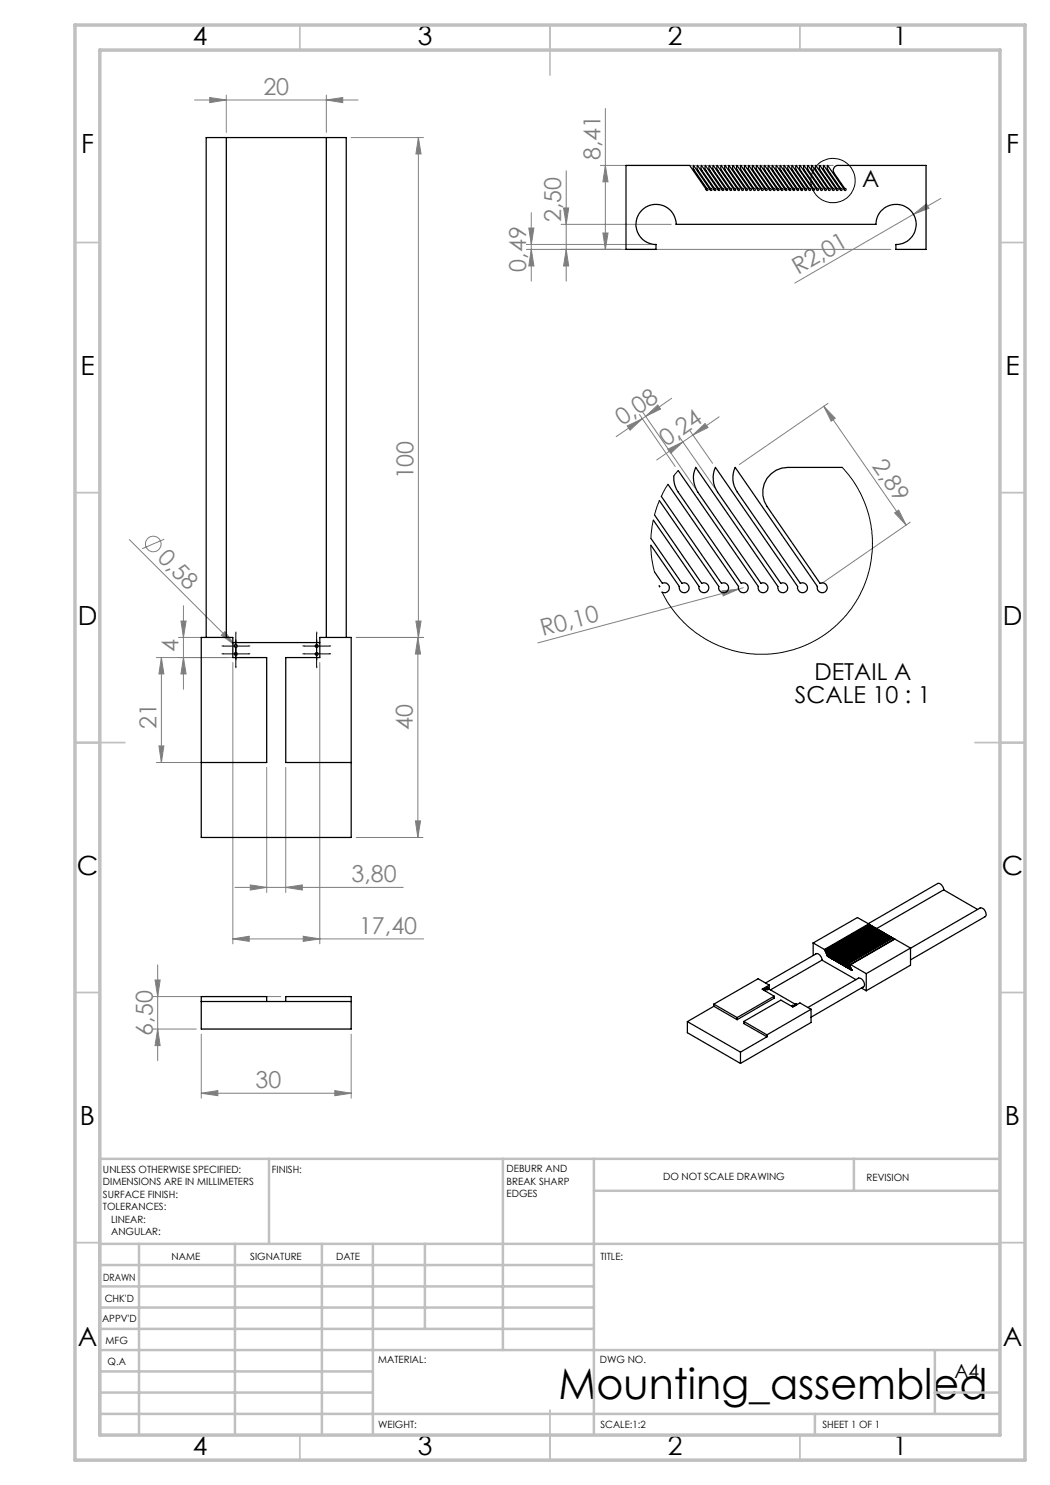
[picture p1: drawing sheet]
<svg xmlns="http://www.w3.org/2000/svg" width="210mm" height="297mm" viewBox="0 0 210 297" stroke-linecap="round" stroke-linejoin="round" font-family="sans-serif">
<g fill="none" stroke="#808080" stroke-width=".2">
<path d="M38.9 20h32.7M41.9 19.5l3.4 .5-3.4 .5zM45.3 19v7.5M65.3 20l3.2-.5v1zM65.3 19v7.5M70.2 27.5h14.5M83.7 27.5v100M83.7 27.5l.5 3.3h-1zM113.2 34.1v22.1M120.1 33.1h46.6M121.1 21.7v28.2M121.1 33.1l.5 3.3h-1z"/>
<path d="M188.2 39.7l-29.2 16.9M105.3 49.9h72.9M105.3 48.9h24.9M105.8 45.6h1l-.5 3.3zM106.3 42.5v13.7M106.3 49.9l.5 3.3h-1zM112.2 44.9h22M112.7 41.6h1l-.5 3.3zM113.2 49.9l.5 3.3h-1zM120.6 46.6h1l-.5 3.3zM182.7 42.9l2.6-2.1 .5 .9zM134.3 79.7l-5.2 3.6"/>
<path d="M125.4 85.2l3-1.5-2.4 2.3zM127.9 82.9l7.1 10.4M128.6 82.4l10.4 15.2M129.1 83.3l2.5-2.3 .5 .8zM129.1 83.3l-5.9 4M133.6 89.8l3-1.4-2.4 2.3zM136 87.6l6.9 10M136.6 88.4l-5.3 3.6M138 86.2l4.5 6.5M138.6 87l2.4-2.3 .6 .8zM138.6 87l-2 1.4M143.8 83.4l-5.2 3.6"/>
<path d="M164.7 81.2l2.3 2.4-.8 .6zM164.7 81.2l16.5 23.8M165.6 80.7l-17.8 12.2M25.9 107.9l21.1 21.1M32.8 107.8l-4.4 1.9M144.4 118.2l3.3-.4-3.1 1.4zM147.7 117.8l-40.1 10.8M148.7 117.5l-1 .3M178.9 102.6l.8-.6 1.5 3zM182 104.5l-17.7 12.2M31.3 131.5h21.1M32.3 131.5l.5 3.3h-1z"/>
<path d="M32.3 131.5v21M35.7 127.5h9.8M36.2 124.2h1l-.5 3.3zM36.7 131.5l.5 3.3h-1zM36.7 121.1v16.8M45 126.3l2 2.7-2.7-2zM46.6 132.5v56.3M47 129l.4 .4M64 132.5v56.3M71.3 127.5h13.4M83.2 124.2h1l-.5 3.3zM83.6 127.5l.5 3.3h-1z"/>
<path d="M83.6 127.5v40M31.3 152.5h21.1M31.8 149.2h1l-.5 3.3zM53.3 153.5v25M57.1 153.5v25M47 177.5h33.6M50.1 177l3.2 .5-3.2 .5zM57.1 177.5l3.4-.5v1zM71.3 167.5h13.3M83.1 164.2h1l-.5 3.3zM30.6 199.3h25.6M31 196h1l-.5 3.3z"/>
<path d="M31.5 193v19.2M46.6 187.8l3.2-.5v1zM46.6 187.8h38.1M60.6 187.3l3.4 .5-3.4 .5zM30.6 205.8h8.7M31.5 205.8l.5 3.3h-1zM40.3 218.6l3.3-.5v1zM40.3 206.8v12.8M40.3 218.6h29.9M67 218.1l3.2 .5-3.2 .5zM70.2 206.8v12.8"/>
<circle cx="30.6" cy="108.8" r="1.56"/>
</g>
<g fill="none" stroke="#000" stroke-width=".2">
<path d="M44.7 130.8h5M44.7 129.2h5M47.2 126.7v6.6M60.9 130.8h4.9M60.9 129.2h4.9M63.3 126.7v6.6"/>
<circle cx="166.6" cy="36.1" r="4.4"/>
</g>
<g fill="none" stroke="#000" stroke-width=".2" stroke-dasharray="15.2 1.3 1.3 1.3">
<path d="M44.7 130.8h-.3M44.7 129.2h-.3M47.2 128.3v-.3M47.2 133.3v.3M47.2 126.7v-.3M47.2 131.7v.3M49.7 130.8h.3M49.7 129.2h.3M60.9 129.2h-.3M60.9 130.8h-.3M63.4 126.7v-.3M63.4 131.7v.3"/>
<path d="M63.4 128.3v-.3M63.4 133.3v.3M65.9 129.2h.2M65.9 130.8h.2"/>
</g>
<g fill="none" stroke="#c0c0c0" stroke-width=".35">
<path d="M60 5v5M110 5v10M160 5v5M15 48.5h5M200 48.5h5M15 98.5h5M200 98.5h5M15 148.5h10M195 148.5h10M15 198.5h5M200 198.5h5M15 248.5h5"/>
<path d="M200 248.5h5M60 287v5M110 282v10M160 287v5"/>
</g>
<g fill="none" stroke="#c0c0c0" stroke-width=".5">
<path d="M53.8 231.8v17M100.6 231.8v38.2M118.8 231.8v55.2M118.8 238.2h81.2M170.8 231.8v6.4M200 231.8h-180v55.2M20 248.8h180M20 257.3h98.8M20 253h98.8M27.8 248.8v38.2M47 248.8v38.2M64.4 248.8v38.2"/>
<path d="M74.6 248.8v38.2M85 248.8v17M20 265.8h98.8M20 261.5h98.8M20 278.5h54.6M20 274.3h54.6M20 270h180M187 278.5h13M187 270v12.8M20 282.8h180M163 282.8v4.2"/>
</g>
<path d="M15 5h190v287h-190zM20 10h180v277h-180z" fill="none" stroke="#c0c0c0" stroke-width=".7"/>
<g fill="#808080">
<path d="M45 126.3l2 2.7-2.7-2z"/>
<path d="M144.4 118.2l3.3-.4-3.1 1.4z"/>
<path d="M182.7 42.9l2.6-2.1 .5 .9z"/>
<path d="M60.6 187.3l3.4 .5-3.4 .5zM46.6 187.8l3.2-.5v1z"/>
<path d="M40.3 218.6l3.3-.5v1zM67 218.1l3.2 .5-3.2 .5zM41.9 19.5l3.4 .5-3.4 .5zM65.3 20l3.2-.5v1z"/>
<path d="M133.6 89.8l3-1.4-2.4 2.3zM138.6 87l2.4-2.3 .6 .8z"/>
<path d="M129.1 83.3l2.5-2.3 .5 .8zM125.4 85.2l3-1.5-2.4 2.3z"/>
<path d="M31.5 205.8l.5 3.3h-1zM31 196h1l-.5 3.3zM83.2 124.2h1l-.5 3.3zM83.7 27.5l.5 3.3h-1zM83.1 164.2h1l-.5 3.3zM83.6 127.5l.5 3.3h-1zM31.8 149.2h1l-.5 3.3zM32.3 131.5l.5 3.3h-1zM36.7 131.5l.5 3.3h-1zM36.2 124.2h1l-.5 3.3z"/>
<path d="M121.1 33.1l.5 3.3h-1zM120.6 46.6h1l-.5 3.3zM105.8 45.6h1l-.5 3.3zM106.3 49.9l.5 3.3h-1zM112.7 41.6h1l-.5 3.3zM113.2 49.9l.5 3.3h-1z"/>
<path d="M164.7 81.2l2.3 2.4-.8 .6zM178.9 102.6l.8-.6 1.5 3z"/>
<path d="M50.1 177l3.2 .5-3.2 .5zM57.1 177.5l3.4-.5v1z"/>
</g>
<g fill="none" stroke="#000" stroke-width=".25">
<path d="M45.3 27.5h-4.1v100M45.3 27.5v100M45.3 27.5h20M65.3 27.5h4v100M65.3 27.5v100M125.2 33.1h12.7l3.3 4.7a.2 .2 0 0 0 .2 .3 .2 .2 0 0 0 .2-.2 .2 .2 0 0 0-.2-.2l-2.7-3.8v-.8l3.3 4.7a.21 .21 0 0 0 .2 .3 .21 .21 0 0 0 .2-.3 .21 .21 0 0 0-.3-.1l-2.5-3.6-.2-.5 .1-.5 3.3 4.7a.2 .2 0 0 0 .1 .3 .2 .2 0 0 0 .3-.1 .2 .2 0 0 0-.1-.3h-.2l-2.5-3.6-.2-.5 .1-.5 3.3 4.7a.21 .21 0 0 0 .2 .3 .21 .21 0 0 0 .2-.3 .21 .21 0 0 0-.3-.1l-2.7-3.9 .1-.7 3.3 4.7a.2 .2 0 0 0 .1 .3 .2 .2 0 0 0 .3-.2 .2 .2 0 0 0-.3-.2l-2.5-3.6-.2-.5 .1-.5 3.3 4.7a.2 .2 0 0 0 .1 .3 .2 .2 0 0 0 .3-.1 .2 .2 0 0 0-.2-.3h-.1l-2.6-3.6-.1-.5 .1-.5 3.2 4.7a.21 .21 0 0 0 .3 .3 .21 .21 0 0 0 .1-.3 .21 .21 0 0 0-.3-.1l-2.6-3.9v-.7l3.4 4.7a.2 .2 0 0 0 .1 .3 .2 .2 0 0 0 .2-.1 .2 .2 0 0 0-.1-.3h-.1l-2.6-3.6-.2-.5 .2-.5 3.2 4.7a.21 .21 0 0 0 .3 .3 .2 .2 0 0 0 0-.4h-.2l-2.5-3.6-.2-.7 .1-.3 3.3 4.8a.21 .21 0 0 0 .3 .2 .21 .21 0 0 0 .1-.3 .21 .21 0 0 0-.3-.1l-2.5-3.6-.2-.4 .1-.6 3.3 4.7a.2 .2 0 0 0 .2 .3 .2 .2 0 0 0 .2-.1 .2 .2 0 0 0-.1-.3h-.2l-2.5-3.6-.2-.5 .1-.5 3.3 4.7a.2 .2 0 0 0 .2 .3 .2 .2 0 0 0 .2-.2l-.1-.2h-.2l-2.5-3.6-.2-.4 .1-.6 3.3 4.8a.21 .21 0 0 0 .2 .2 .21 .21 0 0 0 .2-.3 .21 .21 0 0 0-.3-.1l-2.5-3.6-.2-.5 .1-.5 3.3 4.7a.2 .2 0 0 0 .1 .3 .2 .2 0 0 0 .3-.1 .2 .2 0 0 0-.2-.3h-.1l-2.6-3.6-.1-.5 .1-.5 3.3 4.7a.21 .21 0 0 0 .2 .3 .21 .21 0 0 0 .2-.3 .21 .21 0 0 0-.3-.1l-2.7-3.9 .1-.7 3.2 4.7a.21 .21 0 0 0 .2 .3 .21 .21 0 0 0 .2-.3 .21 .21 0 0 0-.3-.1l-2.5-3.6-.1-.5 .1-.5 3.2 4.7a.2 .2 0 0 0 .2 .3 .2 .2 0 0 0 .2-.1 .2 .2 0 0 0-.1-.3h-.1l-2.6-3.6-.2-.5 .1-.5 3.3 4.7a.21 .21 0 0 0 .2 .3 .21 .21 0 0 0 .2-.3 .21 .21 0 0 0-.3-.1l-2.6-3.9v-.7l3.3 4.7a.2 .2 0 0 0 .2 .3 .2 .2 0 0 0 .2-.1 .2 .2 0 0 0-.1-.3h-.2l-2.5-3.6-.2-.5 .1-.5 3.3 4.7a.21 .21 0 0 0 .3 .3 .2 .2 0 0 0 0-.4h-.2l-2.5-3.6-.2-.7 .1-.3 3.3 4.8a.21 .21 0 0 0 .2 .2 .21 .21 0 0 0 .2-.3 .21 .21 0 0 0-.3-.1l-2.7-3.9 .1-.7 3.3 4.7a.2 .2 0 0 0 .1 .3 .2 .2 0 0 0 .3-.1 .2 .2 0 0 0-.2-.3h-.1l-2.5-3.6-.2-.5 .1-.5 3.3 4.7a.2 .2 0 0 0 .1 .3 .2 .2 0 0 0 .3-.2l-.1-.2h-.2l-2.5-3.6-.2-.4 .1-.6 3.2 4.8a.21 .21 0 0 0 .3 .2 .21 .21 0 0 0 .1-.3 .21 .21 0 0 0-.2-.1l-2.5-3.6-.2-.5v-.5l3.4 4.7a.2 .2 0 0 0 .1 .3 .2 .2 0 0 0 .2-.1 .2 .2 0 0 0-.1-.3h-.1l-2.6-3.6-.1-.5 .1-.5 3.2 4.7a.21 .21 0 0 0 .2 .3 .21 .21 0 0 0 .2-.3 .21 .21 0 0 0-.3-.1l-2.6-3.9v-.7l3.3 4.7a.21 .21 0 0 0 .2 .3 .21 .21 0 0 0 .2-.3 .21 .21 0 0 0-.3-.1l-2.5-3.6-.2-.5 .1-.5 3.3 4.7a.2 .2 0 0 0 .2 .3 .2 .2 0 0 0 .2-.1 .2 .2 0 0 0-.1-.3h-.2l-2.5-3.6-.2-.5 .1-.5 3.3 4.7a.21 .21 0 0 0 .2 .3 .21 .21 0 0 0 .2-.3 .21 .21 0 0 0-.3-.1l-2.6-3.9v-.7l3.3 4.7a.2 .2 0 0 0 .2 .3 .2 .2 0 0 0 .2-.1 .2 .2 0 0 0-.1-.3h-.2l-2.5-3.6-.2-.5 .1-.5 3.3 4.7a.2 .2 0 0 0 .2 .3 .21 .21 0 0 0 .1-.4h-.2l-2.5-3.6-.2-.7 .1-.3 3.3 4.8a.21 .21 0 0 0 .2 .2 .21 .21 0 0 0 .2-.3 .21 .21 0 0 0-.3-.1l-2.7-3.9 .1-.7 3.3 4.7a.2 .2 0 0 0 .1 .3 .2 .2 0 0 0 .3-.1 .2 .2 0 0 0-.2-.3h-.1l-2.6-3.6-.1-.5 .1-.5 3.3 4.7a.2 .2 0 0 0 .1 .3 .2 .2 0 0 0 .2-.2v-.2h-.2l-2.5-3.6-.2-.4v-.6l3.3 4.8a.21 .21 0 0 0 .3 .2 .21 .21 0 0 0 .1-.3 .21 .21 0 0 0-.3-.1l-2.5-3.6-.1-.5v-.5l3.3 4.7a.2 .2 0 0 0 .2 .3 .2 .2 0 0 0 .2-.1 .2 .2 0 0 0-.1-.3h-.2l-2.2-3.3a.98 .98 0 0 1 .9-1.3h17.6v16.8h-6v-1a4 4 0 0 0 4-4 4 4 0 0 0-4-4 4 4 0 0 0-4 4h-40v-.5a4 4 0 0 0-4.3-3.5 4 4 0 0 0-3.7 4.1 4 4 0 0 0 4 3.9v1h-6zM132.3 99.3l12 17.4a1 1 0 0 1 1.4 .7 1 1 0 0 1-1 1.2 1 1 0 0 1-.9-1.3l-11.9-17.2M134.8 95.2v.2a4.9 4.9 0 0 0 .8 3l12.6 18.3a1 1 0 0 1 1.4 .7 1 1 0 0 1-1 1.2 1 1 0 0 1-.9-1.3l-14.1-20.4M168.5 93.5h-10.9a5 5 0 0 0-4.2 7.8l10.6 15.4a1 1 0 0 1 1.4 .7 1 1 0 0 1-1 1.2 1 1 0 0 1-.9-1.3l-16.5-23.8a4.9 4.9 0 0 0 .5 4.9l12.6 18.3a1.01 1.01 0 0 1 1.4 .7 1.01 1.01 0 0 1-1 1.2 1.01 1.01 0 0 1-1-1.3l-16.4-23.8a5.1 5.1 0 0 0 .4 4.9l12.6 18.3a1.01 1.01 0 0 1 1.4 .7 1.01 1.01 0 0 1-1 1.2 1.01 1.01 0 0 1-.9-1.3l-16.5-23.8a5.1 5.1 0 0 0 .5 4.9l12.6 18.3a1 1 0 0 1 1.4 .7 1 1 0 0 1-1 1.2 1 1 0 0 1-.9-1.3l-16.1-23.2M130.2 107.7l6.2 9a1.01 1.01 0 0 1 1.4 .7 1.01 1.01 0 0 1-1 1.2 1.01 1.01 0 0 1-.9-1.3l-5.7-8.3M130.9 114.4l1.6 2.3a.99 .99 0 0 1 1.4 .9 .99 .99 0 0 1-1.5 .8M130.9 103l9.4 13.7a1 1 0 0 1 1.4 .7 1 1 0 0 1-1 1.2 1 1 0 0 1-.9-1.3l-9.1-13.3"/>
<path d="M131.8 117.2l.1 .2M46.6 128.5h17.4M40.3 152.5h13v-21h-6.7v-4h-6.3v40h29.9v-40h-6.2v4h-6.8v21h13M188.7 178a1.19 1.19 0 0 0-1.2-1.3l-13.9 8M188.7 178l-13.4 7.7M188.7 178l6.8 3.9M152.8 197.8v.2M153 197.8v.4M153.3 197.5l.1 .5 .2-.1v-.4M153.3 197.7l-.3 .2M153.6 197.7l5.4 3.1M153.8 197l-1.4 .8 2.4 1.4"/>
<path d="M153.8 197l-2.2-1.2-8.8 5M153.8 197v.8M154.8 199.2v.4l-7.4 4.3M154.8 199.2l-7.4 4.3M162.6 188.6v2.5M162.6 188.6l2.3 1.3M163.2 190.8a1.18 1.18 0 0 1 1.2 1.2l6.8 3.9M163.3 190.7l-10.2 5.9M164.4 192l-10.3 6M164.9 189.9l.6 1.3M165 190l.5 1.2M165 190l.6 1.3"/>
<path d="M165.2 190.1l.4 1.2M165.2 190.1l.5 1.3M165.3 190.1l.5 1.2M165.3 190.1l.6 1.3M165.5 191.2h.1M165.5 190.2l.4 1.2M165.5 190.2l.5 1.3M165.6 191.3h.1M165.6 190.3l.5 1.2M165.6 190.3l.6 1.3M165.7 190.4l.5 1.2M165.7 190.4l.6 1.3"/>
<path d="M165.8 191.3l-.1 .1M165.9 190.5l.4 1.2M165.9 190.5l.5 1.3M165.9 191.4h.1M166 191.5h.1M166 190.5l.5 1.3M166 190.5l.6 1.3M166.2 191.6v.1v-.1M166.2 190.6l.4 1.2M166.2 190.6l.5 1.3M166.2 191.6h.1M166.3 190.7l.5 1.2"/>
<path d="M166.3 190.7l.6 1.3M166.3 191.7h.1M166.4 191.8h.1M166.4 190.8l.5 1.2M166.4 190.8l.6 1.3M166.5 190.8l.5 1.3M166.5 190.8l.6 1.4M166.6 191.8h.1M166.7 191l.4 1.2M166.7 191l.6 1.3M166.8 191.9h-.1M166.8 191l.5 1.2"/>
<path d="M166.8 191l.6 1.3M166.9 192h.1M167 191.1l.4 1.2M167 191.1l.6 1.3M167 192.1h.1M167.1 191.2l.5 1.2M167.1 191.2l.6 1.3M167.1 192.2l.1 .1zM167.1 192.2h.1M167.3 191.3l.4 1.2M167.3 191.3l.6 1.3M167.3 192.2v.1"/>
<path d="M167.4 191.3l.5 1.2M167.4 191.3l.6 1.3M167.4 192.3h.1M167.5 191.4l.5 1.2M167.5 191.4l.6 1.3M167.6 192.4h.1M167.7 191.5l.4 1.2M167.7 191.5l.6 1.3M167.7 192.5h.1M167.8 191.6l.5 1.2M167.8 191.6l.6 1.3M167.9 192.5v.1"/>
<path d="M168 191.7l.4 1.2M168 191.7l.5 1.3M168 192.6h.1M168.1 191.7l.5 1.3M168.1 191.7l.6 1.4M168.1 192.7l.1 .1zM168.1 192.7h.1M168.2 191.8l.5 1.2M168.2 191.8l.6 1.3M168.3 192.8h.1M168.4 191.9l.4 1.2M168.4 191.9l.5 1.3"/>
<path d="M168.4 192.9h.1M168.5 193h.1M168.5 192l.5 1.2M168.5 192l.6 1.3M168.7 192.1l.4 1.2M168.7 192.1l.5 1.3M168.7 193v.1M168.8 192.2l.5 1.2M168.8 192.2l.6 1.3M168.8 193.1h.1M168.9 193.2h.1M168.9 192.2l.5 1.3"/>
<path d="M168.9 192.2l.6 1.3M169.1 193.3l.1 .1zM169.1 192.3l.4 1.2M169.1 192.3l.6 1.3M169.1 193.3h.1M169.2 192.4l.5 1.2M169.2 192.4l.6 1.3M169.3 193.4h-.1M169.4 193.5h.1M169.4 192.5l.4 1.2M169.4 192.5l.5 1.3M169.5 192.5l.5 1.3"/>
<path d="M169.5 192.5l.6 1.3M169.5 193.5h.1M169.6 192.6l.5 1.2M169.6 192.6l.6 1.4M169.7 193.6h.1M169.8 192.7l.4 1.3M169.8 192.7l.6 1.3M169.8 193.7h.1M169.9 193.8h.1M170.1 193.8h.1M170.1 192.9h-.1v.2l.4 .9M170.1 192.9l3.1 1.8"/>
<path d="M170.3 193.9l-.1 .1M170.4 194h.1M171.6 195.7a1.12 1.12 0 0 1 1.1 .5 1.12 1.12 0 0 1-.1 1.2M171.7 195.6l-10.1 5.9M172.3 197.6l.9 .6M172.7 197.3l-10.5 6.1M173.2 194.7v3.5M173.7 184.8l-8.8 5.1M173.7 184.8l.1 .1M173.7 184.8l-2.2-1.3-8.9 5.1M173.9 185v-.1l-8.9 5.1M174.1 185.1l-.1-.1-8.8 5.1"/>
<path d="M174.2 185.2l-.1-.2-8.8 5.1M174.3 185.2v-.1l-8.8 5.1M174.5 185.3l-.1-.1-8.8 5.1M174.6 185.4v-.1l-8.9 5.1M174.8 185.5l-.1-.2-8.8 5.2M174.9 185.6l-.1-.1-8.8 5M175 185.7v-.2l-8.8 5.1M175.2 185.7l-.1-.1-8.8 5.1M175.3 185.8v-.1l-8.9 5.1M175.5 185.9l-.1-.1-8.9 5M175.6 186l-.1-.2-8.8 5.2M175.8 186.1l-.1-.2-8.9 5.1"/>
<path d="M175.9 186.1l-.1-.1-8.8 5.1M176 186.2v-.1l-8.9 5.1M176.1 186.3v-.1l-8.8 5.1M176.3 186.4l-.1-.2-8.8 5.1M176.4 186.4v-.1l-8.9 5.1M176.6 186.5l-.1-.1-8.8 5.1M176.7 186.6v-.1l-8.9 5.1M176.8 186.7v-.1l-8.8 5.1M177 186.8l-.1-.1-8.8 5M177.1 186.9v-.2l-8.9 5.1M177.3 186.9l-.1-.1-8.8 5.1M177.4 187l-.1-.1-8.8 5.1"/>
<path d="M177.6 187.1l-.1-.1-8.8 5.1M177.7 187.2l-.1-.2-8.8 5.2M177.8 187.3v-.2l-8.9 5.1M178 187.3l-.1-.1-8.8 5.1M178.1 187.4l-.1-.1-8.8 5.1M178.3 187.5l-.1-.1-8.8 5.1M178.4 187.6l-.1-.1-8.8 5M178.5 187.7v-.2l-8.9 5.1M178.7 187.9l-.1-.3-8.8 5.1M179 187.8l-9 5.1M179 187.8l-8.9 5.1M179 187.8l3.1 1.8"/>
<path d="M182.1 189.6l13.9-8a1.15 1.15 0 0 1 1 1.7l-14.9 8.7M182.1 189.6l-8.9 5.1M182.1 189.6v3.4l-8.9 5.2M40.3 200.3h29.9M53.3 200.3v-1h-13v6.5h29.9v-6.5h-13.1v1M137.5 204.3l10.6 6.1M137.5 204.3v2.2l10.6 6.2M142.8 201.3l-5.3 3M142.8 201.3l4.6 2.6M142.8 200.8l4.6 2.7M142.8 200.8v.5M147.4 203.5v.4"/>
<path d="M148.1 210.4v2.3M148.8 204.3v.4l4.6 2.7M148.8 204.3l4.6 2.7M153.4 207.4l-5.3 3M153.4 207v.4M158.5 201.1l.3 .1h-.2zM158.5 201.1v.2M158.8 201.1v.2M159 200.8v.4M159.3 200.8v.2M162.2 201.9l-8.8 5.1M162.2 201.9v2.6l-14.1 8.2"/>
<path d="M162.2 201.9l-2.2-1.3-1.4 .8-2.4-1.4-7.4 4.3"/>
<circle cx="47.2" cy="129.2" r=".28"/>
<circle cx="47.2" cy="130.8" r=".28"/>
<circle cx="63.3" cy="130.8" r=".29"/>
<circle cx="63.3" cy="129.2" r=".29"/>
<circle cx="152.9" cy="197.8" r=".13"/>
<circle cx="153.5" cy="197.5" r=".13"/>
<circle cx="159.2" cy="200.8" r=".13"/>
</g>
<path d="M133.6 96.9l-1.3 2.4M135.6 94.1l-.8 1.1M168.5 93.5l.6 .7a22.2 22.2 0 0 1-4.6 33 22.2 22.2 0 0 1-32.1-8.8M130.2 109l.2 3 .5 2.4M130.7 104l-.5 3.7M131.8 117.2l.1 .2M131.9 100.1l-1 2.9" fill="none" stroke="#000" stroke-width=".2"/>
<text font-size="8.5" x="111.7" y="279.7">Mounting_assembled</text>
<g font-size="5.3">
<text x="38.5" y="8.9">4</text>
<text x="83.5" y="8.9">3</text>
<text x="133.6" y="8.9">2</text>
<text x="178.6" y="8.9">1</text>
<text x="16.2" y="30.7">F</text>
<text x="201.2" y="30.7">F</text>
<text x="16.1" y="74.9">E</text>
<text x="201.1" y="74.9">E</text>
<text x="15.5" y="124.9">D</text>
<text x="200.5" y="124.9">D</text>
<text x="15.4" y="174.9">C</text>
<text x="200.4" y="174.9">C</text>
<text x="16" y="224.9">B</text>
<text x="201" y="224.9">B</text>
<text x="15.5" y="269.2">A</text>
<text x="200.5" y="269.2">A</text>
<text x="38.5" y="290.9">4</text>
<text x="83.5" y="290.9">3</text>
<text x="133.6" y="290.9">2</text>
<text x="178.6" y="290.9">1</text>
</g>
<g font-size="4.7" fill="#808080">
<text x="52.7" y="19">20</text>
<text x="120.1" y="32" transform="rotate(-90 120.1 32)">8,41</text>
<text x="112.2" y="44.5" transform="rotate(-90 112.2 44.5)">2,50</text>
<text x="105.3" y="54.3" transform="rotate(-90 105.3 54.3)">0,49</text>
<text x="159.6" y="55.1" transform="rotate(-30 159.6 55.1)">R2,01</text>
<text x="124.5" y="85.2" transform="rotate(-35 124.5 85.2)">0,08</text>
<text x="133.3" y="89.4" transform="rotate(-35 133.3 89.4)">0,24</text>
<text x="82.7" y="95.9" transform="rotate(-90 82.7 95.9)">100</text>
<text x="174.3" y="93.2" transform="rotate(55 174.3 93.2)">2,89</text>
<text x="31.3" y="111.8" transform="rotate(45 31.3 111.8)">0,58</text>
<text x="35.7" y="130.4" transform="rotate(-90 35.7 130.4)">4</text>
<text x="108.6" y="127.2" transform="rotate(-15 108.6 127.2)">R0,10</text>
<text x="31.3" y="145.8" transform="rotate(-90 31.3 145.8)">21</text>
<text x="82.6" y="145.9" transform="rotate(-90 82.6 145.9)">40</text>
<text x="70.3" y="176.5">3,80</text>
<text x="71.8" y="186.7">17,40</text>
<text x="30.5" y="207.2" transform="rotate(-90 30.5 207.2)">6,50</text>
<text x="51.1" y="217.6">30</text>
</g>
<g font-size="4.7">
<text x="172.5" y="37.4">A</text>
<text x="162.9" y="136.1">DETAIL A</text>
<text x="159" y="140.6">SCALE 10 : 1</text>
</g>
<text font-size="3.9" x="190.9" y="275.5">A4</text>
<g font-size="2">
<text x="20.6" y="234.6">UNLESS OTHERWISE SPECIFIED:</text>
<text x="20.6" y="237.1">DIMENSIONS ARE IN MILLIMETERS</text>
<text x="20.6" y="239.6">SURFACE FINISH:</text>
<text x="54.4" y="234.6">FINISH:</text>
<text x="101.3" y="234.5">DEBURR AND</text>
<text x="101.3" y="237">BREAK SHARP</text>
<text x="101.3" y="239.5">EDGES</text>
<text x="132.6" y="236">DO NOT SCALE DRAWING</text>
<text x="173.3" y="236.2">REVISION</text>
<text x="20.6" y="242.1">TOLERANCES:</text>
<text x="22.2" y="244.6">LINEAR:</text>
<text x="22.2" y="247.1">ANGULAR:</text>
<text x="34.3" y="252">NAME</text>
<text x="50" y="251.9">SIGNATURE</text>
<text x="67.2" y="251.9">DATE</text>
<text x="120.1" y="251.9">TITLE:</text>
<text x="20.6" y="256.1">DRAWN</text>
<text x="20.9" y="260.3">CHK'D</text>
<text x="20.4" y="264.4">APPV'D</text>
<text x="21.1" y="268.8">MFG</text>
<text x="21.5" y="273">Q.A</text>
<text x="75.6" y="272.5">MATERIAL:</text>
<text x="120" y="272.5">DWG NO.</text>
<text x="75.6" y="285.5">WEIGHT:</text>
<text x="120.1" y="285.6">SCALE:1:2</text>
<text x="164.5" y="285.6">SHEET 1 OF 1</text>
</g>
</svg>
